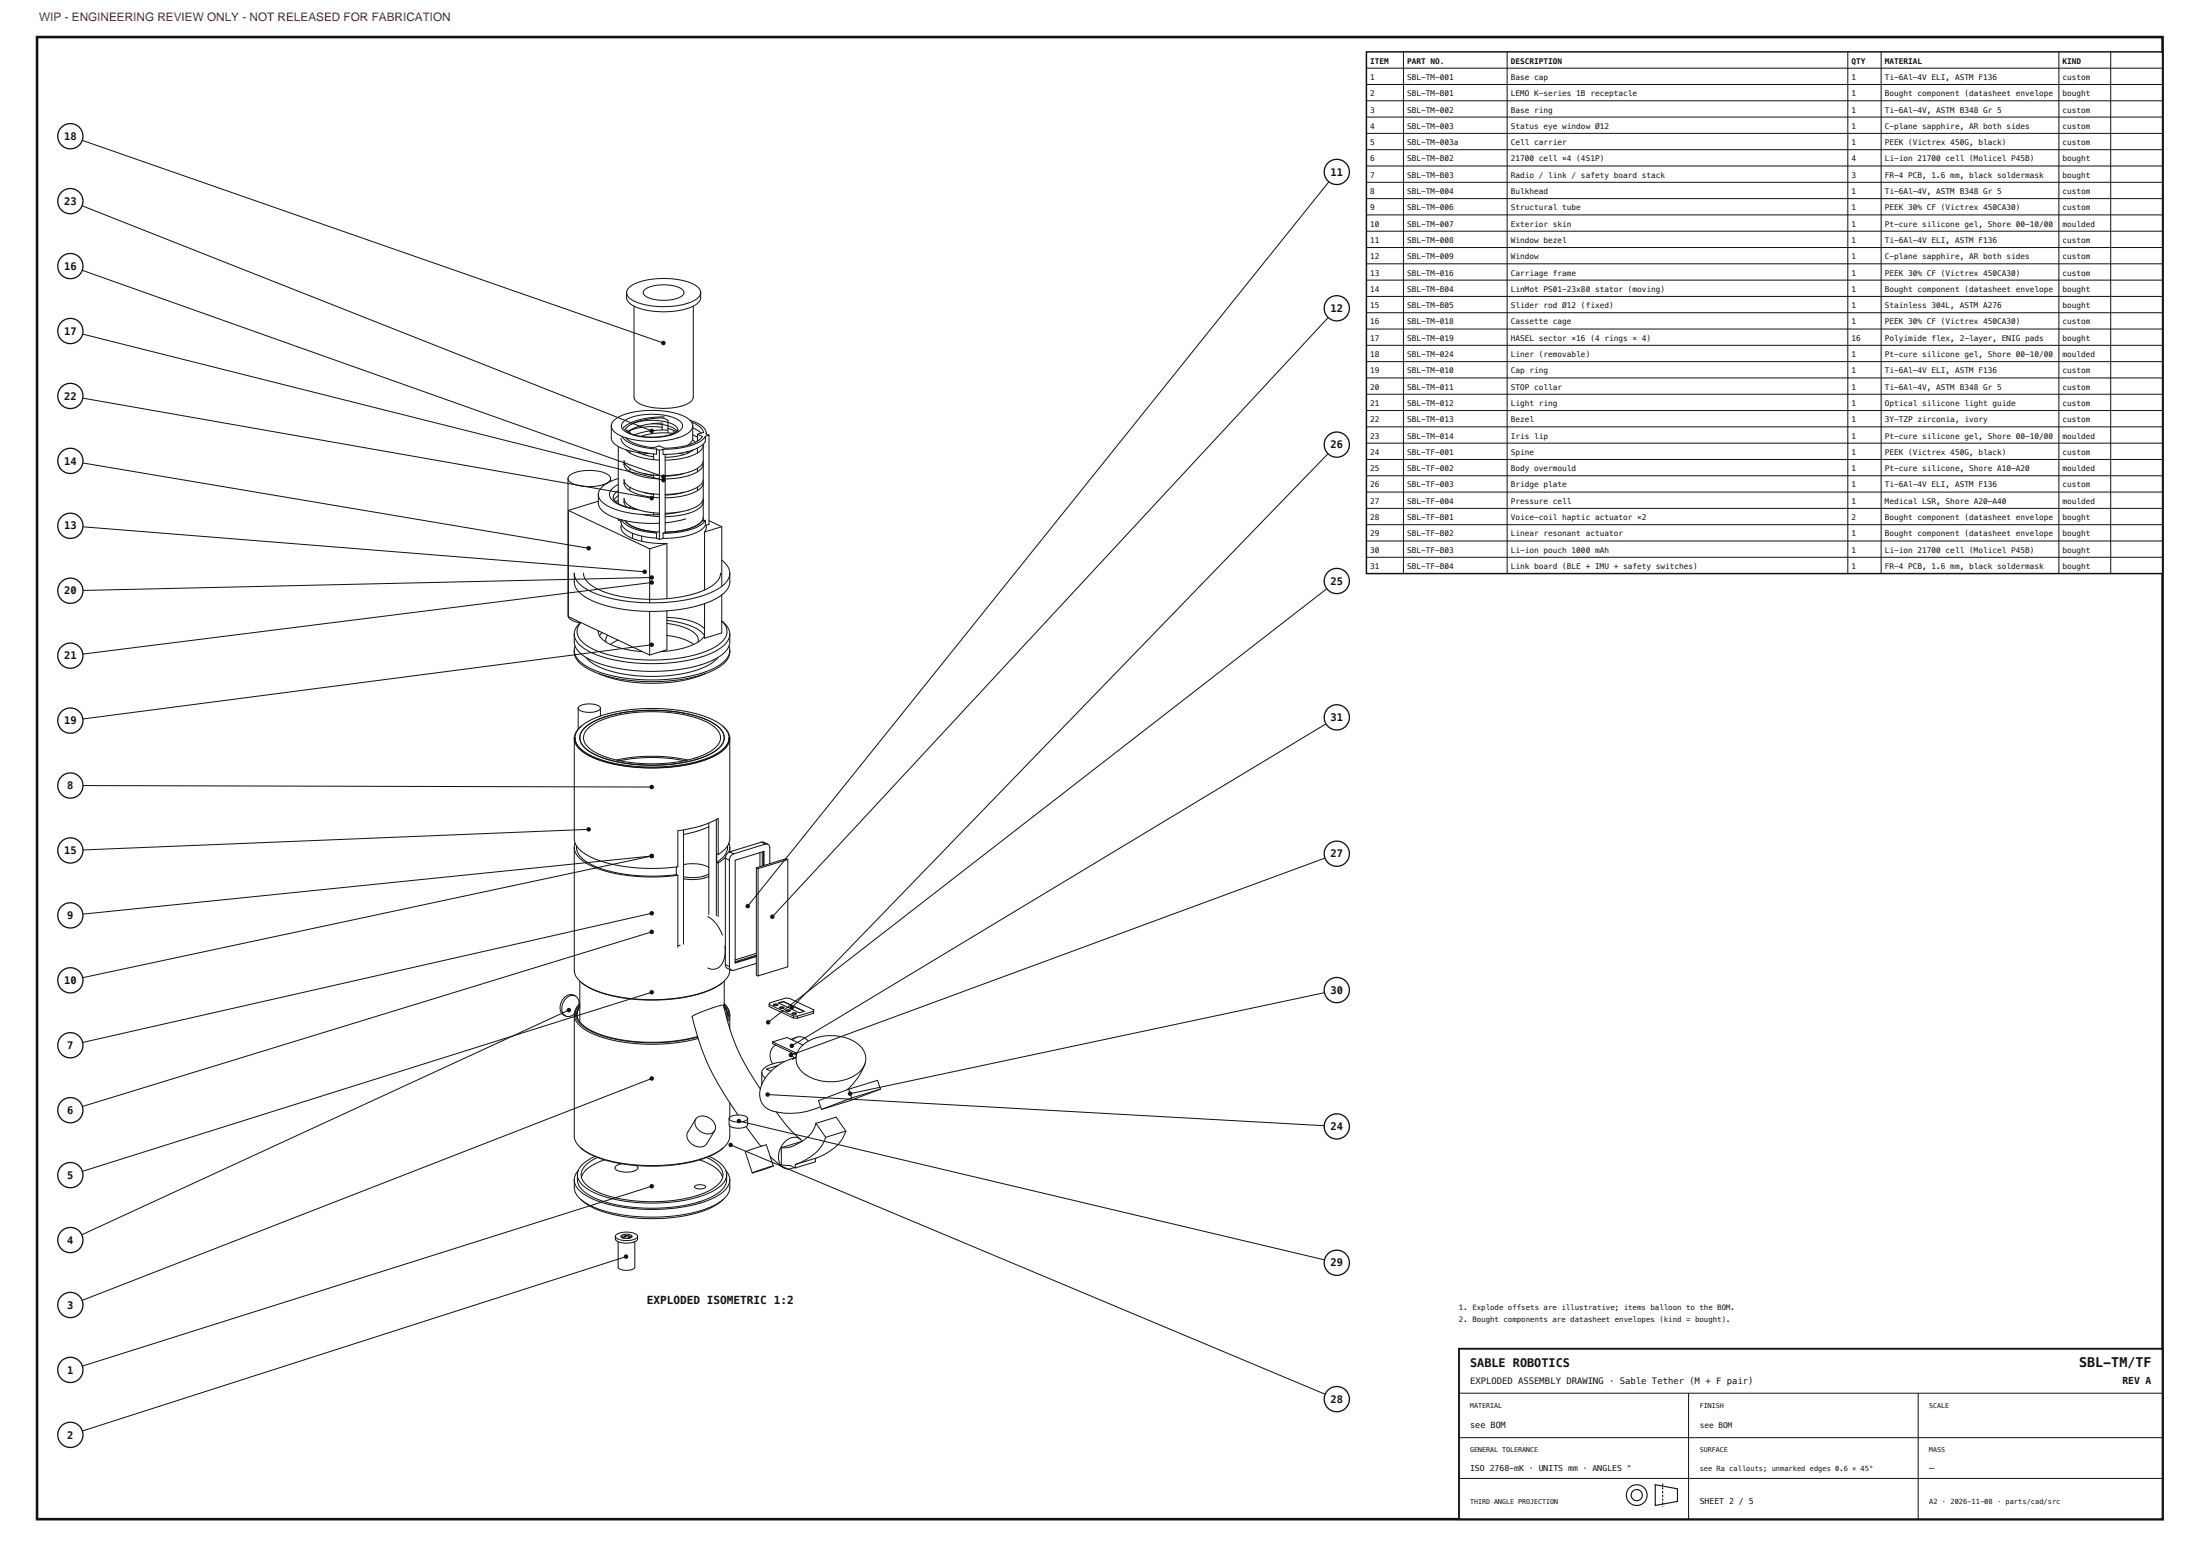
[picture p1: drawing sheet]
<svg xmlns="http://www.w3.org/2000/svg" width="594mm" height="420mm" viewBox="0 0 594 420" stroke-linecap="round" stroke-linejoin="round" font-family="sans-serif">
<path d="M10 10h574v400h-574z" fill="none" stroke="#111" stroke-width=".7" stroke-linecap="butt"/>
<path d="M394 364h190v46h-190z" fill="#fff"/>
<path d="M394 364h190v46h-190z" fill="none" stroke="#111" stroke-width=".5"/>
<path d="M394 376h190M456 376v34M518 376v34M394 388h190M394 399h190" fill="none" stroke="#111" stroke-width=".27"/>
<g fill="none" stroke="#111" stroke-width=".3">
<path d="M447 400.7l6 1.1v3.4l-6 1.1z"/>
<circle cx="442" cy="403.5" r="2.8"/>
<circle cx="442" cy="403.5" r="1.5"/>
</g>
<path d="M448.8 400.4h.3v.6h-.3zM448.8 401.4h.3v.6h-.3zM448.8 402.4h.3v.6h-.3zM448.8 403.4h.3v.6h-.3zM448.8 404.4h.3v.6h-.3zM448.8 405.4h.3v.6h-.3zM448.8 406.4h.3v.2h-.3z" fill="#111"/>
<g fill="none" stroke="#111" stroke-width=".27">
<path d="M19 36.8l160.1 55.8M169.2 79v1.3a4.3 4.3 0 0 0 3.6 3 21.9 21.9 0 0 0 14.9-.9 2.72 2.72 0 0 0 1.5-2.1v-1.3M169.2 79a4.3 4.3 0 0 0 3.6 2.9 21.9 21.9 0 0 0 14.9-.9 2.72 2.72 0 0 0 1.5-2M169.2 79a4.6 4.6 0 0 1 3.9-3.1l2.9-.5 3.5-.2 3.5 .2 2.8 .7a4.3 4.3 0 0 1 3.4 2.9M174.1 78.2a10.6 10.6 0 0 1 10.2 0 1.22 1.22 0 0 1 .3 1.3 1.22 1.22 0 0 1-1.1 .8 11.1 11.1 0 0 1-9.4-.6 .97 .97 0 0 1 0-1.5zM171.2 82.6v24.6a4 4 0 0 0 3.6 2.5 16.8 16.8 0 0 0 11.4-1.1l.8-.8 .2-.6v-24.6M165.1 114.9a4.8 4.8 0 0 0 4 3.3 24.5 24.5 0 0 0 16-.9 3.2 3.2 0 0 0 2-2.4M165.1 114.9a4.6 4.6 0 0 1 3.7-3.1l3.1-.7 3.6-.3 3.8 .1 3.2 .6a5.7 5.7 0 0 1 4.6 3.2v.2M165.1 114.9v3.3a4.7 4.7 0 0 0 3.8 3.1l2.9 .7 3.2 .3M167.7 118.3a4.6 4.6 0 0 0 3.8 3.2l2.7 .7 3.1 .4v-1.4M167.9 117.8a10.3 10.3 0 0 0 7.3 3.2l2.1 .2M168.3 113.9l1.1-.8a17.2 17.2 0 0 1 14 .4 1.73 1.73 0 0 1 .9 1.8 1.73 1.73 0 0 1-1.4 1.4l-.2 .1a17.2 17.2 0 0 1-13.9-.4 1.54 1.54 0 0 1-.5-2.5z"/>
<path d="M169 118.1a12.2 12.2 0 0 0 7.6 2.7h-.1M170.1 116.6l-1.3-.7a10.9 10.9 0 0 1 7.6-3l1.3-.1a3.7 3.7 0 0 1 2.7 .6v3.4M170.1 116.6l-.4 .1M170.1 116.6v.3M170.6 114.5a13.9 13.9 0 0 1 11.9 .5l.4 .5 .2 .6a8.7 8.7 0 0 1-6.1 1.9 11.7 11.7 0 0 1-7.9-1.8v-.1M176.1 114.4h.9a8.6 8.6 0 0 1 5.9 2M178.8 115.3a16.2 16.2 0 0 0-9 1.1M178.8 114.6v1.5M179 114.2a18 18 0 0 0-9.3 2.2M179.4 112.5h-1.2a16.5 16.5 0 0 0-9.7 2.8l-.4 .4M180.4 116.1a22.6 22.6 0 0 0-9.1 1.3M180.4 115.6l2.2 1"/>
<path d="M181.9 117a20 20 0 0 0-8.8 .8M182 116.2l-.1 .7M186.4 113.5a5.6 5.6 0 0 1 4.3 3.1v.3M186.8 114l1.6 .7a3.1 3.1 0 0 1 1.6 2l-1.7 .5M187 115.4l1.4 .7 .9 .8M187 118.6l.7 .8M187.1 117.4l1.2 .6M187.1 114.9l-.1 3.7-.4 .8-.8 .7M188.3 117.2l1.4 .6a10.9 10.9 0 0 1-7.7 3l-1.3 .1a3.7 3.7 0 0 1-2.6-.6l-1.6 .5M188.3 117.2v1.8M189.9 119.9v20.7M190.5 117.7a10.2 10.2 0 0 1-7.2 3.3l-4.2 .3"/>
<path d="M190.5 117.7v1.4a10.2 10.2 0 0 1-7.2 3.2l-4.2 .3v-1.3M190.7 117.1l.8 .3M190.7 116.9v.2M191.5 117.4v24.1l-1 .3M191.5 117.4l-1 .3M153.4 129.1a3.6 3.6 0 0 0 3.3 2 10.9 10.9 0 0 0 7.8-1.2l.4-.8M153.4 129.1a3.5 3.5 0 0 1 3.3-1.9l2.4-.2a8.2 8.2 0 0 1 5.6 1.6l.2 .5M153.4 129.1v37a3.6 3.6 0 0 0 3.2 2M153.5 137.7v28.7l21.9 10.4M153.5 137.7l21.9 10.4M161.6 133.4a5.1 5.1 0 0 0 3.8 3.8l2.7 .8 3.1 .6 3.4 .3h3.5M161.6 133.4v2.3a5.1 5.1 0 0 0 3.8 3.8l2.7 .8 3.1 .6 3.4 .3h3.5"/>
<path d="M161.6 135.3l-8.1 2.4M164.9 129.1v.8M167 135.2l-.9 .1M167 129.1a7.7 7.7 0 0 0-5.3 3.7l-.1 .6M167 133.8l-1.2 1.1M167 130.8h-.2a2.86 2.86 0 0 0-2.1 3.3 7.9 7.9 0 0 0 5.4 3.1l2.2 .4M167 132.4a1.89 1.89 0 0 0-1.2 2.5 9.8 9.8 0 0 0 6.1 2.5M167 120.5v15.4M168.5 135.4l.2 .7 .5 .7M168.5 130.3a4.5 4.5 0 0 0 3.7 3.1l2.7 .6 3.2 .3M168.5 134.5a4.5 4.5 0 0 0 3.7 3l2.7 .7 3.2 .3M168.5 125.2a4.5 4.5 0 0 0 3.7 3.1l2.7 .6 3.2 .3"/>
<path d="M168.5 129.4a4.5 4.5 0 0 0 3.7 3l2.7 .7 3.2 .3M168.5 124.3a4.5 4.5 0 0 0 3.7 3l2.7 .7 3.2 .3M168.5 124.5v.9M168.5 129.6v.9M168.5 134.7v.9M169.1 121.4a14.2 14.2 0 0 0 9 2.8M170.1 121.7v.5M170.1 126.4v.9M170.1 131.5v.9M170.1 136.6v.5M172.2 122.1l1.9 .7 2.4 .5M172.6 122.1l-.1 .1"/>
<path d="M173.7 132.9l2.8 .5M173.7 127.8l2.8 .5M173.8 138.9l4.3 .5M174.9 122.3l-1.2 .4M176.5 120.8h.1M176.5 122.5v1.6M176.5 128.2v.9M176.5 133.3v.9M176.5 138.4v.5M177.3 121.2l.8 .4M178.1 121.6v24M179.1 121.3l-1 .3"/>
<path d="M179.6 122.6v21.1l-.5 .2M183.3 138.2l-3.7 .6M183.5 122.3l1.3 .4M184.7 132.9l-2.4 .5-2.7 .2M184.7 127.8l-2.4 .5-2.7 .2M185.4 122l.6 .2M187.2 121.4a13.3 13.3 0 0 1-7.6 2M188.3 120.9v1.3M188.3 126.4v.9M188.3 131.5v.9M189.9 139.7a5.4 5.4 0 0 1-4.4 3.1l-2.5 .5-3.4 .3a15.3 15.3 0 0 0 9.8-2.7l.3-.4 .2 .1M189.9 135.5a5.4 5.4 0 0 1-4.4 3.2l-3.1 .6-2.8 .1"/>
<path d="M189.9 130.4a5.4 5.4 0 0 1-4.4 3.2l-3.1 .6-2.8 .2M189.9 134.6a5.4 5.4 0 0 1-4.4 3.2l-3.1 .5-2.8 .2M189.9 125.3a5.4 5.4 0 0 1-4.4 3.2l-3.1 .6-2.8 .2M189.9 129.5a5.4 5.4 0 0 1-4.4 3.2l-3.1 .5-2.8 .2M189.9 120.3a5.4 5.4 0 0 1-4.4 3.1l-3.1 .6-2.8 .2M189.9 124.4a5.4 5.4 0 0 1-4.4 3.2l-3.1 .6-2.8 .1M189.9 135.1l-.3 .3M155.1 154.7a6 6 0 0 0 3.9 4.6 43 43 0 0 0 21 3.3l4.2-.5a21.7 21.7 0 0 0 11.7-4.8l.8-1.1 .4-1.5v2.3a6.6 6.6 0 0 1-4.6 5 46.6 46.6 0 0 1-24.9 2.3 21.8 21.8 0 0 1-11.2-4.5l-.9-1.1-.3-.8zM157.6 154.7a5.4 5.4 0 0 0 3.6 4.2 40 40 0 0 0 22 2.3 18 18 0 0 0 10.6-4.4l.6-1 .2-1.1M167 140v.4l.7 .3M167.7 140.3a3.8 3.8 0 0 0 3.1 3.6 21.5 21.5 0 0 0 6.5 1.3M167.8 141.6a2.88 2.88 0 0 0 2.3 3.4l1.9 .7 2.6 .6 5.5 .4"/>
<path d="M167.9 140.3a9.1 9.1 0 0 0 6.5 3.2l2.9 .4M168.8 140.5a10.7 10.7 0 0 0 7.1 2.9l1.4 .5M168.8 140.5a11.4 11.4 0 0 0 7.7 3l1.6 .1M169.1 140.9h.1M170.8 142.1h.1M170.8 143.9v1.4M173.3 142.9h.1M173.3 144.7v1.4M175.4 148.1v14.6M176.5 143.5h.1M177.3 145.2l.8 .4M177.3 143.9v1.3"/>
<path d="M179.1 145.3l-1 .3M179.1 143.9v1.4M180.1 146.7l-4.7 1.4M180.1 146.7v14.9M185.2 140l-2.6 .7-3 .4M188.7 141.4h.1M190.3 143.6v15.6M190.5 141.8a10.2 10.2 0 0 1-7.2 3.2l-4.2 .3M190.5 140.4a10.2 10.2 0 0 1-7.2 3.2l-4.2 .3M190.5 140.4v1.4M190.5 140.4l-.6 .2M190.6 141.7l.1 .9-.4 1"/>
<path d="M191.5 140.5l3.4 1.6M194.9 151.2a4.7 4.7 0 0 1 2.2 3.5M194.9 142.1l-4.6 1.5M194.9 142.1v16.1M155.1 175.5a5.5 5.5 0 0 0 3.5 4.9 41 41 0 0 0 19.9 3.5l5.7-.6a21.7 21.7 0 0 0 11.7-4.7l.5-.6a3.7 3.7 0 0 0 .7-2.5M155.1 175.5a6 6 0 0 0 3.9 4.6 43 43 0 0 0 21 3.3l4.2-.5a21.7 21.7 0 0 0 11.7-4.8l.8-1.1 .4-1.5M155.1 171.1v2.1a6 6 0 0 0 3.9 4.6 43 43 0 0 0 21 3.3l4.2-.5a21.7 21.7 0 0 0 11.7-4.8l1-1.7 .2-3M155.1 171.1a6 6 0 0 0 3.9 4.7 43 43 0 0 0 21 3.2l4.2-.5a21.7 21.7 0 0 0 11.7-4.8l.8-1.1 .4-1.5M155.3 174.4l-.2 1.1M156.8 168l-1.3 1.5-.4 1.6M158.3 177.4l1.6 1.5 2.4 1.3 3.1 1.1 3.5 .7 4.1 .5h3.9l4.3-.2 3.6-.6a18.7 18.7 0 0 0 8.8-3.9l.3-.4M161.6 170.2a4.1 4.1 0 0 0 3.1 3.6l3.8 1.3 5 .8"/>
<path d="M162.6 170.7l-.7 .9M164.1 171.4l-.5 1 .1 .9M166.9 172.8l-2.1 1.1M175.4 165v11.8M180.1 166.6a15.8 15.8 0 0 1 10 2.9l.2 .2M180.1 171.5a16 16 0 0 1 7.2 2.4M180.1 168.2a12.6 12.6 0 0 1 8.1 3.3 1.97 1.97 0 0 1 .3 1.8M180.1 167.4l.4 .1a15.9 15.9 0 0 1 9.4 3.6l.4 .5M180.1 164.9v10.5l-4.7 1.4M190.3 171.6a11.2 11.2 0 0 1-7.5 3.7l-4.4 .6M194.9 167.6a4.7 4.7 0 0 1 2.2 3.5M194.9 167.6a3.7 3.7 0 0 1-.5 6.1l-2 1.3-2.7 1.1a45.9 45.9 0 0 1-29.1-.7 7.1 7.1 0 0 1-4.8-4.8l.2-1.2 .9-1.4"/>
<path d="M194.9 160.6v10.2l-4.6 1.4v-9.3M196.9 174.4l.2 1.1M155.1 199.3v27.1a6.1 6.1 0 0 0 4.1 4.7l4.7 1.8 5.9 1.1 6.8 .4 6.4-.5v-9.7l6.3-1.3 2.2-.8 2.5-1.2v9.7M155.1 199.3a6 6 0 0 0 3.9 4.6 43 43 0 0 0 21 3.2l4.2-.4a21.7 21.7 0 0 0 11.7-4.8l.8-1.1 .4-1.5M155.3 199.1a5.9 5.9 0 0 0 3.8 4.6 42.8 42.8 0 0 0 21.3 3.1l3.7-.4a21.4 21.4 0 0 0 11.6-4.7l.9-1.4 .3-1.2M155.3 199.1a6.7 6.7 0 0 1 4.7-5l2.9-1.1 3-.8 3.4-.6 3.9-.3 3.7-.1 4 .2 3.9 .5 3.3 .7a13.5 13.5 0 0 1 8.4 5l.4 1.5M155.3 199.3a5.9 5.9 0 0 0 3.8 4.6 42.8 42.8 0 0 0 21.3 3.1l3.7-.4a21.4 21.4 0 0 0 11.6-4.7l.8-1.1 .4-1.5M155.3 199.1v.2M155.3 199.2v.1M156.1 191.1l.1 .2a4.9 4.9 0 0 0 5.9 0v-.2M156.1 191.1a3.3 3.3 0 0 1 3.2-1.1 3.1 3.1 0 0 1 2.8 1.1M156.1 191.1v5.7"/>
<path d="M157 195.9a4.5 4.5 0 0 0-1.9 3.4M157.8 196.5a22.1 22.1 0 0 1 12.3-4.4l4.8-.4 4.6 .1 4.9 .6 4 1a11.1 11.1 0 0 1 6.9 4.5 3.9 3.9 0 0 1-2.1 4.8 33 33 0 0 1-17.6 3.8l-3.8-.2a26 26 0 0 1-13.5-4.2 3.5 3.5 0 0 1-.5-5.6zM158.8 196.6a21.9 21.9 0 0 1 12.3-4.3l4.6-.2 4.4 .1 4.3 .6 3.8 1a9.7 9.7 0 0 1 6.2 4.4 4 4 0 0 1-2.4 4.5 33.6 33.6 0 0 1-17.9 3.4l-4.1-.4a21.1 21.1 0 0 1-11.3-4.2 3.2 3.2 0 0 1 .1-4.9zM161.8 181.8l4.7 1.6 5.4 .8 6.2 .2 5.8-.6a27.3 27.3 0 0 0 6.5-2M162.1 191.1v2.1M195.1 195.9a4.5 4.5 0 0 1 2 3.4M196.9 199.2v.1M196.9 199.1v.2M197.1 199.3v27.1a5.4 5.4 0 0 1-3.1 4.2M166.5 205.1l4.6-.7 5-.3 5 .3 4.6 .7M167.4 205.3a43.8 43.8 0 0 1 17.4 0M155.1 228.7v33.1a6 6 0 0 0 3.9 4.6 43 43 0 0 0 21 3.3l4.2-.5a21.6 21.6 0 0 0 11.7-4.8l.9-1.4 .3-1.4"/>
<path d="M155.1 228.7a6.1 6.1 0 0 0 4.1 4.7l4.7 1.8 5.9 1.1 6.8 .4 6.4-.5M155.3 227.5l-.2 1.2M155.7 228.3a5.5 5.5 0 0 0 3.7 4.9l4.6 1.7 5.9 1.2 6.5 .4 6.2-.5M182.6 236l.4 .2M182.6 234v2M183 236.2v19.5M184.6 233.3a10.1 10.1 0 0 1 6.8 .8M184.6 224v30.8M191.4 236.5a11.6 11.6 0 0 1-6.8 .7M191.4 235.8a10.2 10.2 0 0 1-6.8 .8M191.4 223.1l-3.1 1.2-3.7 .9M191.4 222.1v24.7"/>
<path d="M193.4 221.2v26M193.6 232.7l.4 .2M194 232.9v14.5M194 230.6l-.4-.2v2.3M195.9 231.7v28.6M195.9 231.7l1.1 .5M195.9 231.3l-1.9 1.6M196.5 228.3a5 5 0 0 1-2.9 4.4M196.9 227.5l.2 1.2M197 232.2v28.6M197 229.9l-.8 .7-.3 1.1M197 229.9l1.1 .5"/>
<path d="M197.1 228.7l-.3 1.3M197.1 228.7v1.2M198.1 230.4l-.8 .7-.3 1.1M204.3 234.2v29l.4 .2M204.3 234.2l.4 .2M204.7 234.4v29M205.2 230.1v3.8M205.6 227.3l.5-.1 1.2 .6M205.6 227.3l-8.6 2.6M205.6 227.3l1.1 .5M205.8 229.9v3.8M206.2 229.8v3.8"/>
<path d="M206.3 233.6v-3.8l-7.8 2.4v27.7l5.8-1.7M206.7 227.8h.6M206.7 227.8l-8.6 2.6M207.3 227.8l.6 .8v4.5M212.7 232l-.4-.3-8 2.5M212.7 232l-8 2.4M212.7 232v28.9l-8 2.5M183.7 255.1l-.7 .2M191.1 247.4a8.8 8.8 0 0 1 4 5M195.8 255.3a5.7 5.7 0 0 1-2.2 6.1l-1.1 .2-1.4-.4M204.3 257.3l-5.8 1.7M204.3 257.8l-5.8 1.7"/>
<path d="M204.3 258l-5.8 1.8M155.1 273.8a6.5 6.5 0 0 0 4.4 4.9 45.7 45.7 0 0 0 23.1 2.7l5.9-1.1M155.1 273.8v32.8l.3 1.4 1.5 1.9M155.1 273.7a2.18 2.18 0 0 1-2.3 .5M155.3 268.8l.9 .9 .2 1.4M155.3 268.8a3.1 3.1 0 0 0-3.6 3.1l.3 1.5 .8 .8M155.3 268.8a2.07 2.07 0 0 0-2.4 0 3.4 3.4 0 0 0-.8 5.1l.7 .3M156.6 270.9l-1.1 1.4-.4 1.5M156.6 270.9a3.7 3.7 0 0 0 .7 5.9l2.4 1.6 3.1 1.2 3.8 .9 4.6 .7 4.3 .2 5-.1 4.1-.6 3.8-.8M156.6 271.3a3.7 3.7 0 0 0 1.2 5.6 29.7 29.7 0 0 0 15.5 4.3l4.2 .1 3.8-.3 3.7-.5 3.4-.8M156.6 271.8a3.2 3.2 0 0 0-.6 3M156.6 271.6l-.5 .8-.4 1.3"/>
<path d="M156.6 264.8v11M157 265.2a27.2 27.2 0 0 0 14.1 4.5l6.7 .2 6.4-.6a24.8 24.8 0 0 0 10.9-4.1M195.6 270.9l1.1 1.4 .4 1.5M195.6 270.9a3.4 3.4 0 0 1 .8 4.3M195.6 271.3a3.3 3.3 0 0 1 .6 3.4 3.3 3.3 0 0 0-.6-2.9M195.6 271.6l.5 .8 .3 1.3M195.6 264.8v7.4M195.9 260.3l.4 .9 1.2 .6M195.9 260.3l1.1 .5M197 260.8l.1 .7 .4 .3M197.1 273.8l-.6 1.9M197.1 273.8v3.8"/>
<path d="M204.3 260l-6.2 1.9-.6-.1M207.7 271.1l.1-.4 4.3-1.3h1.1l6.5 3.1M207.7 271.1l6.6 3.1M207.7 271.1v.5l6.6 3.2M208.9 271.2l.6-.1 .5 .1M208.9 271.1l.6-.2 .5 .2a.64 .64 0 0 1-1.1 0zM210.2 270.7l1.4-.4 5.6 2.6-1.3 .4zM210.5 272l.6-.1 .6 .1M210.6 271.9l.5-.2 .6 .2a.64 .64 0 0 1-1.1 0zM211.6 270.3h.1M211.6 270.3l-1.3 .4M211.6 270.3l5.5 2.7"/>
<path d="M212.2 272.8l.6-.1 .6 .1M212.3 272.7l.5-.2 .6 .2a.64 .64 0 0 1-1.1 0zM213.9 273.6l.6-.2 .5 .2M213.9 273.4l.6-.1 .5 .1a.64 .64 0 0 1-1.1 0zM214.3 274.2h1M214.3 274.8h1M214.3 274.2v.6M215.1 279.9a2.9 2.9 0 0 1 3.2 1.1M215.1 279.9l-1.1 .8M215.1 279.9l-1.5 .6M215.3 274.2v.6M219.6 272.9l-4.3 1.3"/>
<path d="M219.6 273.5l-4.3 1.3M219.6 272.9v.6M219.7 272.5l-.1 .4M219.7 272.5l-.1 1M197.1 297.6v3.9M205.3 293.9v-.1a60.1 60.1 0 0 1-10-22.6l-1.7 .4a30.3 30.3 0 0 0-6.7 2.7 68.7 68.7 0 0 0 12.4 26.6M205.7 289.5l.4 .9 .6 .5M205.7 289.5v3.2M208.6 281.2v.5l6.3 2.9M208.6 281.2l3.9-1.2 4.3 2M208.6 281.2l6.3 3M209.5 282.1a3.5 3.5 0 0 0-.8 5"/>
<path d="M210 287.6l-3.1 .9 1.3 .6M211.8 286.5a8.8 8.8 0 0 0-5.9 2.3l-.2 .7M213.6 284l.9 1.6M214 285.9h.1M214.6 285.5a12.2 12.2 0 0 0-9.4 9.2 4.9 4.9 0 0 0 4.9 5.5 19.6 19.6 0 0 0 11.5-1.5M214.9 284.2v.4M214.9 285.3l-.9 .6M215.1 284.8a8.4 8.4 0 0 1 7.5-5.2 11.4 11.4 0 0 1 10.3 3.5 4.3 4.3 0 0 1 .6 4.1M215.1 284.8a5.8 5.8 0 0 0 4.1 6.2 12.6 12.6 0 0 0 13.3-2.1l1-1.7M215.1 284.8l-.3 .8M215.1 284.5l-.2 .1M215.3 284l-.4 .2"/>
<path d="M229.2 293.9l-8.2 3.1 .8 2.4M229.2 293.9l.8 2.4M230 296.3l-8.2 3.1M233.5 287.2a17 17 0 0 1-4.7 6.9M237.8 293.9l-8.2 3.1-7.8 2.4M237.8 293.9l-.8-2.3-7.8 2.3M237.8 293.9l-7.8 2.4M155.1 318.4a6.1 6.1 0 0 0 .3 3.5l1.5 1.9M155.1 318.4a6 6 0 0 0 3.9 4.6 43 43 0 0 0 21 3.3l4.2-.5a21.7 21.7 0 0 0 11.7-4.8l.9-1.4 .3-1.2M155.9 317v1.4a6.3 6.3 0 0 0 4.4 4.8 45.2 45.2 0 0 0 24.6 2.1 18.6 18.6 0 0 0 10.4-4.6l.8-1.4 .1-2.3M155.9 317a6.3 6.3 0 0 0 4.4 4.8 45.2 45.2 0 0 0 24.6 2.1 18.6 18.6 0 0 0 10.4-4.6l.7-1.1 .2-1.2M156.1 315.9l-.8 1.2-.2 1.3"/>
<path d="M156.9 309.9a28 28 0 0 0 14.3 4.4l6.7 .2 6.4-.6a25.2 25.2 0 0 0 10.9-4M156.9 309.9a25.2 25.2 0 0 0 13 4.5l7.5 .3 6.8-.6a24.3 24.3 0 0 0 11-4.2M160.7 312.1a7.3 7.3 0 0 0-4.8 4.6v.3M161.3 312.4a6.3 6.3 0 0 0-4.4 4.6 6 6 0 0 0 4.2 4.6 42.2 42.2 0 0 0 30-.1 6.2 6.2 0 0 0 4.1-4.5 6.3 6.3 0 0 0-4.4-4.6M163.2 313a9.6 9.6 0 0 0-6.1 4.4l-.1 .3M167.9 314.1l-1 .2a.81 .81 0 0 0-.8 .8 .81 .81 0 0 0 .8 .9 6.1 6.1 0 0 0 5.2-.5l.1-.5-.4-.4M187.9 302a3.2 3.2 0 0 0 3.3 4l1.1-.2 .7-.6M187.9 302a3.1 3.1 0 0 1 4.7 .6l.6 1.4-.2 1.2M187.9 302l-2.2 3.6a3.2 3.2 0 0 0 3.3 3.9l.8-.1 .9-.5 2.3-3.7M188.9 313a9.6 9.6 0 0 1 6.1 4.4l.1 .3M191.5 312.1a7.3 7.3 0 0 1 4.7 4.6v.3M196 315.9l.8 1.2 .3 1.3"/>
<path d="M196.9 301.9a3.2 3.2 0 0 0 3.5 .8 1.59 1.59 0 0 0 1.5-.8M196.9 301.9a3 3 0 0 1 3-1l1.4 .4 .6 .6M196.9 301.9v1.6a3.2 3.2 0 0 0 3.5 .9 1.59 1.59 0 0 0 1.5-.9v-1.6M197.1 318.4a6.1 6.1 0 0 1-.4 3.5l-1.5 1.9M197.1 303.9l-.2 3.6-.4 1-1.3 1.4M201.5 304.1l4 5.3M208 312.1l3.4 2.9M208.8 314.7l-1.8-5.7-2.7 .8-3 1.1 1.8 5.6M208.8 314.7l-5.7 1.8M209.6 300.1l3.7 4.6 2.8 2.7M211 309.7v4.7l1 .1a4.9 4.9 0 0 1 2.8 .7M211.4 315a2.75 2.75 0 0 0 3 .1"/>
<path d="M215 314.2l-.2 .1v.9M216.1 307.4l.5 .6M216.1 307.4a3.5 3.5 0 0 0-5 1.8 4.6 4.6 0 0 0 .3 5.8M216.4 308.1l-5.4 1.6M216.4 308.1h.1M220.2 312.6v.9l-5.4 1.7M220.3 303.2a8.2 8.2 0 0 1-4.7 5.4 7.1 7.1 0 0 1-4.6 1.1M220.3 303.2l5.5-1.7 2.6 3.8M220.3 303.2l2.7 3.7M223 306.9a11.4 11.4 0 0 1-7 6.9l-1 .4M228.4 305.3a12 12 0 0 1-7.9 7.2l-5.5 1.7M228.4 305.3l-5.4 1.6"/>
<path d="M156.9 323.8a28 28 0 0 0 14.3 4.5l6.7 .2 6.4-.7a25.2 25.2 0 0 0 10.9-4M156.9 323.8a23.1 23.1 0 0 0 12.3 4.6l3.5 .4 4.2 .1 7.1-.6a24.3 24.3 0 0 0 10.5-3.9l.7-.6M166.2 333.7v.1a4.9 4.9 0 0 0 5.9 0l.1-.1M166.2 333.7a3.3 3.3 0 0 1 3.2-1.2 3.1 3.1 0 0 1 2.8 1.2M166.2 333.7v.8a4.9 4.9 0 0 0 5.9 0l.1-.8M166.9 335.1v6.9a3.3 3.3 0 0 0 3.9 .6l.6-.6v-6.9M167.8 333.8a2.81 2.81 0 0 1 2.8 0M167.8 333.4a2.47 2.47 0 0 1 2.9 .3 2.25 2.25 0 0 1-3 0zM168.1 334h.5l-.2 .1M168.1 334h.1M170 334.1l-.4 .1M187.7 320.1a2.47 2.47 0 0 1 2.9 .2 2.25 2.25 0 0 1-3 0z"/>
<circle cx="168.9" cy="333.7" r=".21"/>
<circle cx="169.8" cy="333.8" r=".21"/>
</g>
<circle cx="179.1" cy="92.6" r=".6" fill="#111"/>
<circle cx="19" cy="36.8" r="3.4" fill="#fff"/>
<circle cx="19" cy="36.8" r="3.4" fill="none" stroke="#111" stroke-width=".35"/>
<path d="M19 54.3l157 62" fill="none" stroke="#111" stroke-width=".27"/>
<circle cx="176" cy="116.3" r=".6" fill="#111"/>
<circle cx="19" cy="54.3" r="3.4" fill="#fff"/>
<circle cx="19" cy="54.3" r="3.4" fill="none" stroke="#111" stroke-width=".35"/>
<path d="M19 71.8l160.1 56.9" fill="none" stroke="#111" stroke-width=".27"/>
<circle cx="179.1" cy="128.7" r=".6" fill="#111"/>
<circle cx="19" cy="71.8" r="3.4" fill="#fff"/>
<circle cx="19" cy="71.8" r="3.4" fill="none" stroke="#111" stroke-width=".35"/>
<path d="M19 89.3l160.1 40.3" fill="none" stroke="#111" stroke-width=".27"/>
<circle cx="179.1" cy="129.6" r=".6" fill="#111"/>
<circle cx="19" cy="89.3" r="3.4" fill="#fff"/>
<circle cx="19" cy="89.3" r="3.4" fill="none" stroke="#111" stroke-width=".35"/>
<path d="M19 106.9l157 27.5" fill="none" stroke="#111" stroke-width=".27"/>
<circle cx="176" cy="134.4" r=".6" fill="#111"/>
<circle cx="19" cy="106.9" r="3.4" fill="#fff"/>
<circle cx="19" cy="106.9" r="3.4" fill="none" stroke="#111" stroke-width=".35"/>
<path d="M19 124.4l140 23.6" fill="none" stroke="#111" stroke-width=".27"/>
<circle cx="159" cy="148" r=".6" fill="#111"/>
<circle cx="19" cy="124.4" r="3.4" fill="#fff"/>
<circle cx="19" cy="124.4" r="3.4" fill="none" stroke="#111" stroke-width=".35"/>
<path d="M19 141.9l155.1 12.4" fill="none" stroke="#111" stroke-width=".27"/>
<circle cx="174.1" cy="154.3" r=".6" fill="#111"/>
<circle cx="19" cy="141.9" r="3.4" fill="#fff"/>
<circle cx="19" cy="141.9" r="3.4" fill="none" stroke="#111" stroke-width=".35"/>
<path d="M176 155.9l-157 3.5" fill="none" stroke="#111" stroke-width=".27"/>
<circle cx="176" cy="155.9" r=".6" fill="#111"/>
<circle cx="19" cy="159.4" r="3.4" fill="#fff"/>
<circle cx="19" cy="159.4" r="3.4" fill="none" stroke="#111" stroke-width=".35"/>
<path d="M176 157.2l-157 19.8" fill="none" stroke="#111" stroke-width=".27"/>
<circle cx="176" cy="157.2" r=".6" fill="#111"/>
<circle cx="19" cy="177" r="3.4" fill="#fff"/>
<circle cx="19" cy="177" r="3.4" fill="none" stroke="#111" stroke-width=".35"/>
<path d="M176 174l-157 20.5" fill="none" stroke="#111" stroke-width=".27"/>
<circle cx="176" cy="174" r=".6" fill="#111"/>
<circle cx="19" cy="194.5" r="3.4" fill="#fff"/>
<circle cx="19" cy="194.5" r="3.4" fill="none" stroke="#111" stroke-width=".35"/>
<path d="M19 212l157 .4" fill="none" stroke="#111" stroke-width=".27"/>
<circle cx="176" cy="212.4" r=".6" fill="#111"/>
<circle cx="19" cy="212" r="3.4" fill="#fff"/>
<circle cx="19" cy="212" r="3.4" fill="none" stroke="#111" stroke-width=".35"/>
<path d="M159 223.8l-140 5.7" fill="none" stroke="#111" stroke-width=".27"/>
<circle cx="159" cy="223.8" r=".6" fill="#111"/>
<circle cx="19" cy="229.5" r="3.4" fill="#fff"/>
<circle cx="19" cy="229.5" r="3.4" fill="none" stroke="#111" stroke-width=".35"/>
<path d="M176 231l-157 16" fill="none" stroke="#111" stroke-width=".27"/>
<circle cx="176" cy="231" r=".6" fill="#111"/>
<circle cx="19" cy="247" r="3.4" fill="#fff"/>
<circle cx="19" cy="247" r="3.4" fill="none" stroke="#111" stroke-width=".35"/>
<path d="M176 231l-157 33.6" fill="none" stroke="#111" stroke-width=".27"/>
<circle cx="176" cy="231" r=".6" fill="#111"/>
<circle cx="19" cy="264.6" r="3.4" fill="#fff"/>
<circle cx="19" cy="264.6" r="3.4" fill="none" stroke="#111" stroke-width=".35"/>
<path d="M176 246.5l-157 35.6" fill="none" stroke="#111" stroke-width=".27"/>
<circle cx="176" cy="246.5" r=".6" fill="#111"/>
<circle cx="19" cy="282.1" r="3.4" fill="#fff"/>
<circle cx="19" cy="282.1" r="3.4" fill="none" stroke="#111" stroke-width=".35"/>
<path d="M176 251.5l-157 48.1" fill="none" stroke="#111" stroke-width=".27"/>
<circle cx="176" cy="251.5" r=".6" fill="#111"/>
<circle cx="19" cy="299.6" r="3.4" fill="#fff"/>
<circle cx="19" cy="299.6" r="3.4" fill="none" stroke="#111" stroke-width=".35"/>
<path d="M176 267.8l-157 49.3" fill="none" stroke="#111" stroke-width=".27"/>
<circle cx="176" cy="267.8" r=".6" fill="#111"/>
<circle cx="19" cy="317.1" r="3.4" fill="#fff"/>
<circle cx="19" cy="317.1" r="3.4" fill="none" stroke="#111" stroke-width=".35"/>
<path d="M153.6 272.6l-134.6 62.1" fill="none" stroke="#111" stroke-width=".27"/>
<circle cx="153.6" cy="272.6" r=".6" fill="#111"/>
<circle cx="19" cy="334.7" r="3.4" fill="#fff"/>
<circle cx="19" cy="334.7" r="3.4" fill="none" stroke="#111" stroke-width=".35"/>
<path d="M176 291.1l-157 61.1" fill="none" stroke="#111" stroke-width=".27"/>
<circle cx="176" cy="291.1" r=".6" fill="#111"/>
<circle cx="19" cy="352.2" r="3.4" fill="#fff"/>
<circle cx="19" cy="352.2" r="3.4" fill="none" stroke="#111" stroke-width=".35"/>
<path d="M176 320.1l-157 49.6" fill="none" stroke="#111" stroke-width=".27"/>
<circle cx="176" cy="320.1" r=".6" fill="#111"/>
<circle cx="19" cy="369.7" r="3.4" fill="#fff"/>
<circle cx="19" cy="369.7" r="3.4" fill="none" stroke="#111" stroke-width=".35"/>
<path d="M169.1 339.1l-150.1 48.1" fill="none" stroke="#111" stroke-width=".27"/>
<circle cx="169.1" cy="339.1" r=".6" fill="#111"/>
<circle cx="19" cy="387.2" r="3.4" fill="#fff"/>
<circle cx="19" cy="387.2" r="3.4" fill="none" stroke="#111" stroke-width=".35"/>
<path d="M361 46.4l-159.1 198.1" fill="none" stroke="#111" stroke-width=".27"/>
<circle cx="201.9" cy="244.5" r=".6" fill="#111"/>
<circle cx="361" cy="46.4" r="3.4" fill="#fff"/>
<circle cx="361" cy="46.4" r="3.4" fill="none" stroke="#111" stroke-width=".35"/>
<path d="M361 83.2l-152.4 164.2" fill="none" stroke="#111" stroke-width=".27"/>
<circle cx="208.6" cy="247.4" r=".6" fill="#111"/>
<circle cx="361" cy="83.2" r="3.4" fill="#fff"/>
<circle cx="361" cy="83.2" r="3.4" fill="none" stroke="#111" stroke-width=".35"/>
<path d="M361 120l-147.2 152" fill="none" stroke="#111" stroke-width=".27"/>
<circle cx="213.8" cy="272" r=".6" fill="#111"/>
<circle cx="361" cy="120" r="3.4" fill="#fff"/>
<circle cx="361" cy="120" r="3.4" fill="none" stroke="#111" stroke-width=".35"/>
<path d="M361 156.8l-153.6 119.1" fill="none" stroke="#111" stroke-width=".27"/>
<circle cx="207.4" cy="275.9" r=".6" fill="#111"/>
<circle cx="361" cy="156.8" r="3.4" fill="#fff"/>
<circle cx="361" cy="156.8" r="3.4" fill="none" stroke="#111" stroke-width=".35"/>
<path d="M361 193.6l-147.2 88.6" fill="none" stroke="#111" stroke-width=".27"/>
<circle cx="213.8" cy="282.2" r=".6" fill="#111"/>
<circle cx="361" cy="193.6" r="3.4" fill="#fff"/>
<circle cx="361" cy="193.6" r="3.4" fill="none" stroke="#111" stroke-width=".35"/>
<path d="M361 230.4l-147.4 54.3" fill="none" stroke="#111" stroke-width=".27"/>
<circle cx="213.6" cy="284.7" r=".6" fill="#111"/>
<circle cx="361" cy="230.4" r="3.4" fill="#fff"/>
<circle cx="361" cy="230.4" r="3.4" fill="none" stroke="#111" stroke-width=".35"/>
<path d="M361 267.2l-131.4 28" fill="none" stroke="#111" stroke-width=".27"/>
<circle cx="229.6" cy="295.2" r=".6" fill="#111"/>
<circle cx="361" cy="267.2" r="3.4" fill="#fff"/>
<circle cx="361" cy="267.2" r="3.4" fill="none" stroke="#111" stroke-width=".35"/>
<path d="M207.3 295.4l153.7 8.6" fill="none" stroke="#111" stroke-width=".27"/>
<circle cx="207.3" cy="295.4" r=".6" fill="#111"/>
<circle cx="361" cy="304" r="3.4" fill="#fff"/>
<circle cx="361" cy="304" r="3.4" fill="none" stroke="#111" stroke-width=".35"/>
<path d="M199.5 302.5l161.5 38.3" fill="none" stroke="#111" stroke-width=".27"/>
<circle cx="199.5" cy="302.5" r=".6" fill="#111"/>
<circle cx="361" cy="340.8" r="3.4" fill="#fff"/>
<circle cx="361" cy="340.8" r="3.4" fill="none" stroke="#111" stroke-width=".35"/>
<path d="M197.3 309l163.7 68.6" fill="none" stroke="#111" stroke-width=".27"/>
<circle cx="197.3" cy="309" r=".6" fill="#111"/>
<circle cx="361" cy="377.6" r="3.4" fill="#fff"/>
<circle cx="361" cy="377.6" r="3.4" fill="none" stroke="#111" stroke-width=".35"/>
<path d="M369 14h215v140.8h-215z" fill="#fff"/>
<path d="M369 14h215v140.8h-215z" fill="none" stroke="#111" stroke-width=".4"/>
<g fill="none" stroke="#111" stroke-width=".27">
<path d="M369 18.4h215M379 14v140.8M407 14v140.8M499 14v140.8M508 14v140.8M556 14v140.8M570 14v140.8M369 22.8h215M369 27.2h215M369 31.6h215M369 36h215M369 40.4h215"/>
<path d="M369 44.8h215M369 49.2h215M369 53.6h215M369 58h215M369 62.4h215M369 66.8h215M369 71.2h215M369 75.6h215M369 80h215M369 84.4h215M369 88.8h215M369 93.2h215"/>
<path d="M369 97.6h215M369 102h215M369 106.4h215M369 110.8h215M369 115.2h215M369 119.6h215M369 124h215M369 128.4h215M369 132.8h215M369 137.2h215M369 141.6h215M369 146h215"/>
<path d="M369 150.4h215"/>
</g>
<text font-size="3.6" fill="#111" x="561.5" y="369">SBL-TM/TF</text>
<text font-size="3.2" fill="#b30000" x="10.6" y="5.6">WIP - ENGINEERING REVIEW ONLY - NOT RELEASED FOR FABRICATION</text>
<text font-size="3.2" fill="#111" x="397" y="369">SABLE ROBOTICS</text>
<text font-size="3" fill="#111" x="174.6" y="351.8">EXPLODED ISOMETRIC 1:2</text>
<g font-size="2.8" fill="#111">
<text x="17.3" y="37.8">18</text>
<text x="359.3" y="47.4">11</text>
<text x="17.3" y="55.3">23</text>
<text x="17.3" y="72.8">16</text>
<text x="359.3" y="84.2">12</text>
<text x="17.3" y="90.3">17</text>
<text x="17.3" y="107.9">22</text>
<text x="17.3" y="125.4">14</text>
<text x="359.3" y="121">26</text>
<text x="17.3" y="142.9">13</text>
<text x="17.3" y="160.4">20</text>
<text x="359.3" y="157.8">25</text>
<text x="17.3" y="177.9">21</text>
<text x="17.3" y="195.5">19</text>
<text x="359.3" y="194.6">31</text>
<text x="18.2" y="213">8</text>
<text x="17.3" y="230.5">15</text>
<text x="359.3" y="231.4">27</text>
<text x="18.2" y="248">9</text>
<text x="17.3" y="265.6">10</text>
<text x="359.3" y="268.2">30</text>
<text x="18.2" y="283.1">7</text>
<text x="18.2" y="300.6">6</text>
<text x="359.3" y="305">24</text>
<text x="18.2" y="318.1">5</text>
<text x="18.2" y="335.7">4</text>
<text x="359.3" y="341.8">29</text>
<text x="18.2" y="353.2">3</text>
<text x="18.2" y="370.7">1</text>
<text x="359.3" y="378.6">28</text>
<text x="18.2" y="388.2">2</text>
</g>
<text font-size="2.6" fill="#111" x="573.2" y="373.5">REV A</text>
<g font-size="2.4" fill="#111">
<text x="397" y="373.5">EXPLODED ASSEMBLY DRAWING · Sable Tether (M + F pair)</text>
<text x="521" y="397">—</text>
</g>
<text font-size="2.3" fill="#111" x="397" y="385.5">see BOM</text>
<g font-size="2.2" fill="#111">
<text x="397" y="397">ISO 2768-mK · UNITS mm · ANGLES °</text>
<text x="459" y="406">SHEET 2 / 5</text>
</g>
<g font-size="2.1" fill="#111">
<text x="370" y="17.2">ITEM</text>
<text x="380" y="17.2">PART NO.</text>
<text x="408" y="17.2">DESCRIPTION</text>
<text x="500" y="17.2">QTY</text>
<text x="509" y="17.2">MATERIAL</text>
<text x="557" y="17.2">KIND</text>
<text x="370" y="21.6">1</text>
<text x="380" y="21.6">SBL-TM-001</text>
<text x="408" y="21.6">Base cap</text>
<text x="500" y="21.6">1</text>
<text x="509" y="21.6">Ti-6Al-4V ELI, ASTM F136</text>
<text x="557" y="21.6">custom</text>
<text x="370" y="26">2</text>
<text x="380" y="26">SBL-TM-B01</text>
<text x="408" y="26">LEMO K-series 1B receptacle</text>
<text x="500" y="26">1</text>
<text x="509" y="26">Bought component (datasheet envelope</text>
<text x="557" y="26">bought</text>
<text x="370" y="30.4">3</text>
<text x="370" y="34.8">4</text>
<text x="380" y="30.4">SBL-TM-002</text>
<text x="380" y="34.8">SBL-TM-003</text>
<text x="408" y="30.4">Base ring</text>
<text x="408" y="34.8">Status eye window Ø12</text>
<text x="500" y="30.4">1</text>
<text x="500" y="34.8">1</text>
<text x="509" y="30.4">Ti-6Al-4V, ASTM B348 Gr 5</text>
<text x="509" y="34.8">C-plane sapphire, AR both sides</text>
<text x="557" y="30.4">custom</text>
<text x="557" y="34.8">custom</text>
<text x="370" y="39.2">5</text>
<text x="380" y="39.2">SBL-TM-003a</text>
<text x="408" y="39.2">Cell carrier</text>
<text x="500" y="39.2">1</text>
<text x="509" y="39.2">PEEK (Victrex 450G, black)</text>
<text x="557" y="39.2">custom</text>
<text x="370" y="43.6">6</text>
<text x="370" y="48">7</text>
<text x="380" y="43.6">SBL-TM-B02</text>
<text x="380" y="48">SBL-TM-B03</text>
<text x="408" y="43.6">21700 cell ×4 (4S1P)</text>
<text x="408" y="48">Radio / link / safety board stack</text>
<text x="500" y="43.6">4</text>
<text x="500" y="48">3</text>
<text x="509" y="43.6">Li-ion 21700 cell (Molicel P45B)</text>
<text x="509" y="48">FR-4 PCB, 1.6 mm, black soldermask</text>
<text x="557" y="43.6">bought</text>
<text x="557" y="48">bought</text>
<text x="370" y="52.4">8</text>
<text x="380" y="52.4">SBL-TM-004</text>
<text x="408" y="52.4">Bulkhead</text>
<text x="500" y="52.4">1</text>
<text x="509" y="52.4">Ti-6Al-4V, ASTM B348 Gr 5</text>
<text x="557" y="52.4">custom</text>
<text x="370" y="56.8">9</text>
<text x="380" y="56.8">SBL-TM-006</text>
<text x="408" y="56.8">Structural tube</text>
<text x="500" y="56.8">1</text>
<text x="509" y="56.8">PEEK 30% CF (Victrex 450CA30)</text>
<text x="557" y="56.8">custom</text>
<text x="370" y="61.2">10</text>
<text x="370" y="65.6">11</text>
<text x="380" y="61.2">SBL-TM-007</text>
<text x="380" y="65.6">SBL-TM-008</text>
<text x="408" y="61.2">Exterior skin</text>
<text x="408" y="65.6">Window bezel</text>
<text x="500" y="61.2">1</text>
<text x="500" y="65.6">1</text>
<text x="509" y="61.2">Pt-cure silicone gel, Shore 00-10/00</text>
<text x="509" y="65.6">Ti-6Al-4V ELI, ASTM F136</text>
<text x="557" y="61.2">moulded</text>
<text x="557" y="65.6">custom</text>
<text x="370" y="70">12</text>
<text x="380" y="70">SBL-TM-009</text>
<text x="408" y="70">Window</text>
<text x="500" y="70">1</text>
<text x="509" y="70">C-plane sapphire, AR both sides</text>
<text x="557" y="70">custom</text>
<text x="370" y="74.4">13</text>
<text x="380" y="74.4">SBL-TM-016</text>
<text x="408" y="74.4">Carriage frame</text>
<text x="500" y="74.4">1</text>
<text x="509" y="74.4">PEEK 30% CF (Victrex 450CA30)</text>
<text x="557" y="74.4">custom</text>
<text x="370" y="78.8">14</text>
<text x="370" y="83.2">15</text>
<text x="380" y="78.8">SBL-TM-B04</text>
<text x="380" y="83.2">SBL-TM-B05</text>
<text x="408" y="78.8">LinMot PS01-23x80 stator (moving)</text>
<text x="408" y="83.2">Slider rod Ø12 (fixed)</text>
<text x="500" y="78.8">1</text>
<text x="500" y="83.2">1</text>
<text x="509" y="78.8">Bought component (datasheet envelope</text>
<text x="509" y="83.2">Stainless 304L, ASTM A276</text>
<text x="557" y="78.8">bought</text>
<text x="557" y="83.2">bought</text>
<text x="370" y="87.6">16</text>
<text x="380" y="87.6">SBL-TM-018</text>
<text x="408" y="87.6">Cassette cage</text>
<text x="500" y="87.6">1</text>
<text x="509" y="87.6">PEEK 30% CF (Victrex 450CA30)</text>
<text x="557" y="87.6">custom</text>
<text x="370" y="92">17</text>
<text x="380" y="92">SBL-TM-019</text>
<text x="408" y="92">HASEL sector ×16 (4 rings × 4)</text>
<text x="500" y="92">16</text>
<text x="509" y="92">Polyimide flex, 2-layer, ENIG pads</text>
<text x="557" y="92">bought</text>
<text x="370" y="96.4">18</text>
<text x="370" y="100.8">19</text>
<text x="380" y="96.4">SBL-TM-024</text>
<text x="380" y="100.8">SBL-TM-010</text>
<text x="408" y="96.4">Liner (removable)</text>
<text x="408" y="100.8">Cap ring</text>
<text x="500" y="96.4">1</text>
<text x="500" y="100.8">1</text>
<text x="509" y="96.4">Pt-cure silicone gel, Shore 00-10/00</text>
<text x="509" y="100.8">Ti-6Al-4V ELI, ASTM F136</text>
<text x="557" y="96.4">moulded</text>
<text x="557" y="100.8">custom</text>
<text x="370" y="105.2">20</text>
<text x="380" y="105.2">SBL-TM-011</text>
<text x="408" y="105.2">STOP collar</text>
<text x="500" y="105.2">1</text>
<text x="509" y="105.2">Ti-6Al-4V, ASTM B348 Gr 5</text>
<text x="557" y="105.2">custom</text>
<text x="370" y="109.6">21</text>
<text x="370" y="114">22</text>
<text x="380" y="109.6">SBL-TM-012</text>
<text x="380" y="114">SBL-TM-013</text>
<text x="408" y="109.6">Light ring</text>
<text x="408" y="114">Bezel</text>
<text x="500" y="109.6">1</text>
<text x="500" y="114">1</text>
<text x="509" y="109.6">Optical silicone light guide</text>
<text x="509" y="114">3Y-TZP zirconia, ivory</text>
<text x="557" y="109.6">custom</text>
<text x="557" y="114">custom</text>
<text x="370" y="118.4">23</text>
<text x="380" y="118.4">SBL-TM-014</text>
<text x="408" y="118.4">Iris lip</text>
<text x="500" y="118.4">1</text>
<text x="509" y="118.4">Pt-cure silicone gel, Shore 00-10/00</text>
<text x="557" y="118.4">moulded</text>
<text x="370" y="122.8">24</text>
<text x="380" y="122.8">SBL-TF-001</text>
<text x="408" y="122.8">Spine</text>
<text x="500" y="122.8">1</text>
<text x="509" y="122.8">PEEK (Victrex 450G, black)</text>
<text x="557" y="122.8">custom</text>
<text x="370" y="127.2">25</text>
<text x="370" y="131.6">26</text>
<text x="380" y="127.2">SBL-TF-002</text>
<text x="380" y="131.6">SBL-TF-003</text>
<text x="408" y="127.2">Body overmould</text>
<text x="408" y="131.6">Bridge plate</text>
<text x="500" y="127.2">1</text>
<text x="500" y="131.6">1</text>
<text x="509" y="127.2">Pt-cure silicone, Shore A10–A20</text>
<text x="509" y="131.6">Ti-6Al-4V ELI, ASTM F136</text>
<text x="557" y="127.2">moulded</text>
<text x="557" y="131.6">custom</text>
<text x="370" y="136">27</text>
<text x="380" y="136">SBL-TF-004</text>
<text x="408" y="136">Pressure cell</text>
<text x="500" y="136">1</text>
<text x="509" y="136">Medical LSR, Shore A20–A40</text>
<text x="557" y="136">moulded</text>
<text x="370" y="140.4">28</text>
<text x="380" y="140.4">SBL-TF-B01</text>
<text x="408" y="140.4">Voice-coil haptic actuator ×2</text>
<text x="500" y="140.4">2</text>
<text x="509" y="140.4">Bought component (datasheet envelope</text>
<text x="557" y="140.4">bought</text>
<text x="370" y="144.8">29</text>
<text x="370" y="149.2">30</text>
<text x="380" y="144.8">SBL-TF-B02</text>
<text x="380" y="149.2">SBL-TF-B03</text>
<text x="408" y="144.8">Linear resonant actuator</text>
<text x="408" y="149.2">Li-ion pouch 1000 mAh</text>
<text x="500" y="144.8">1</text>
<text x="500" y="149.2">1</text>
<text x="509" y="144.8">Bought component (datasheet envelope</text>
<text x="509" y="149.2">Li-ion 21700 cell (Molicel P45B)</text>
<text x="557" y="144.8">bought</text>
<text x="557" y="149.2">bought</text>
<text x="370" y="153.6">31</text>
<text x="380" y="153.6">SBL-TF-B04</text>
<text x="408" y="153.6">Link board (BLE + IMU + safety switches)</text>
<text x="500" y="153.6">1</text>
<text x="509" y="153.6">FR-4 PCB, 1.6 mm, black soldermask</text>
<text x="557" y="153.6">bought</text>
<text x="459" y="385.5">see BOM</text>
</g>
<g font-size="2" fill="#111">
<text x="394" y="353.6">1. Explode offsets are illustrative; items balloon to the BOM.</text>
<text x="394" y="356.8">2. Bought components are datasheet envelopes (kind = bought).</text>
</g>
<g font-size="1.9" fill="#111">
<text x="459" y="397">see Ra callouts; unmarked edges 0.6 × 45°</text>
<text x="521" y="406">A2 · 2026-11-08 · parts/cad/src</text>
</g>
<g font-size="1.8" fill="#111">
<text x="397" y="380">MATERIAL</text>
<text x="459" y="380">FINISH</text>
<text x="521" y="380">SCALE</text>
<text x="397" y="392">GENERAL TOLERANCE</text>
<text x="459" y="392">SURFACE</text>
<text x="521" y="392">MASS</text>
<text x="397" y="406">THIRD ANGLE PROJECTION</text>
</g>
</svg>
